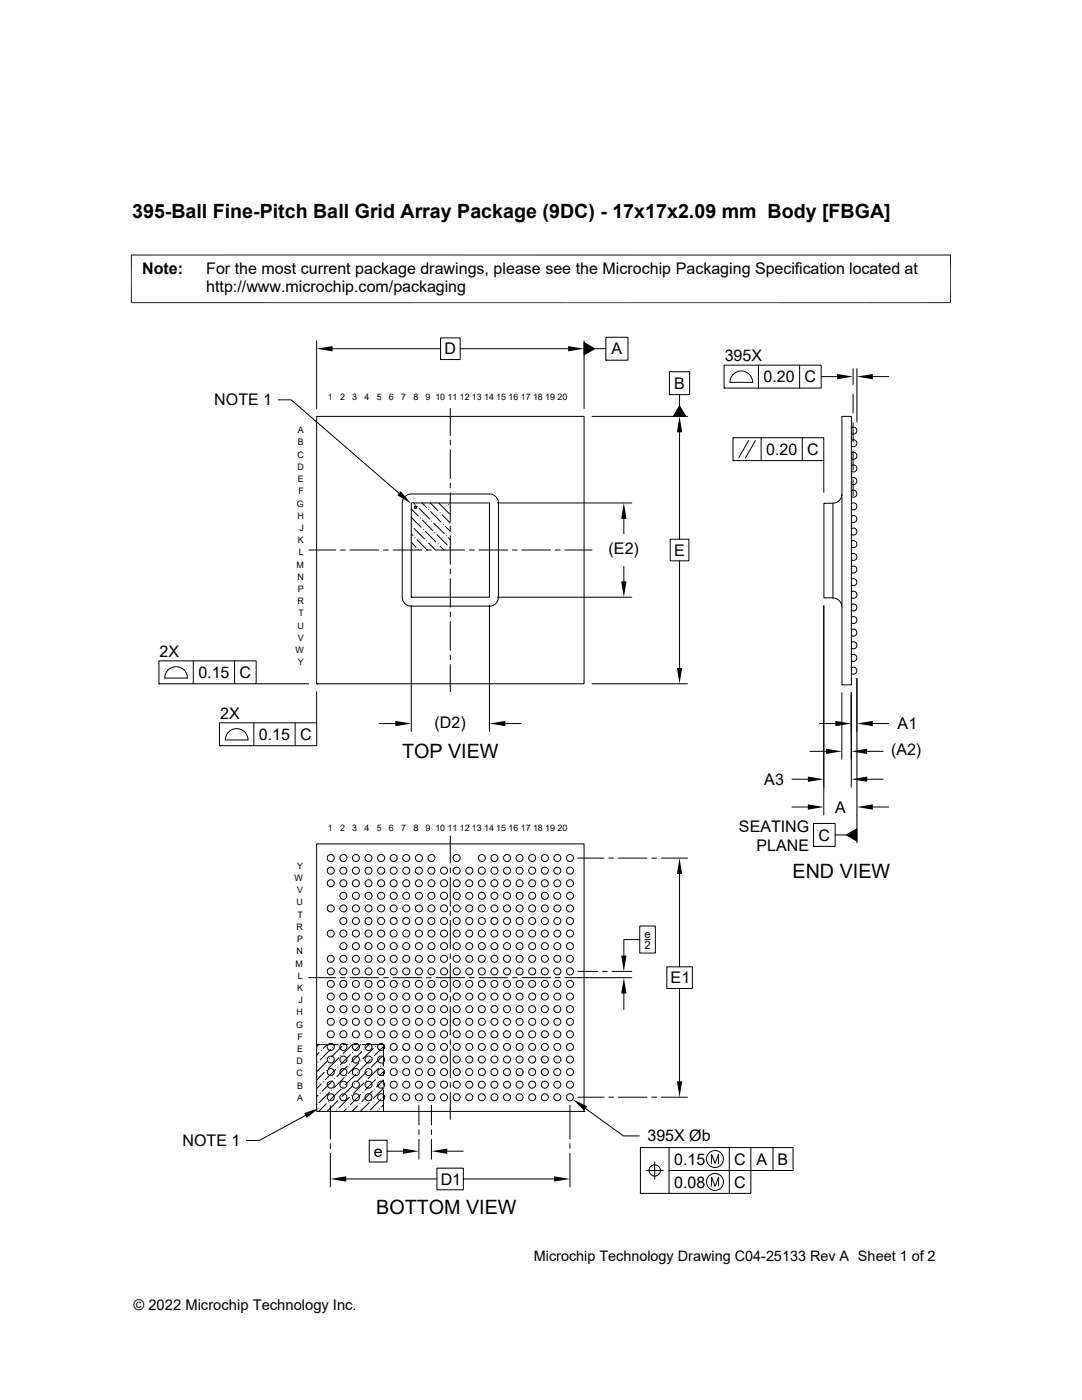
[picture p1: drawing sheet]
<svg xmlns="http://www.w3.org/2000/svg" width="216mm" height="279mm" viewBox="0 0 216 279" stroke-linecap="round" stroke-linejoin="round" font-family="sans-serif">
<g fill="none" stroke="#000" stroke-width=".2">
<path d="M26.1 50.9h163.7M26.2 50.8v9.7M189.7 50.8v9.7M26.1 60.4h163.7M55.5 79.8h2.6l21.5 18.6M63.2 68v13.5M66.4 69.6h21.5M87.9 67.4h3.9v4.4h-3.9zM91.8 69.6h21.6M116.5 68v13.5M116.5 68.4l2.2 1.2-2.2 1.2zM118.7 69.6h2.2"/>
<path d="M120.9 67.3h4.4v4.6h-4.4zM120.9 71.9h.1M133.6 74.2h4v4.6h-4zM133.6 78.8h.1M135.6 78.8v2.2M144.5 72.9h19.4v4.5h-19.4zM144.5 77.4h.1M145.6 76.3h4.6a2.26 2.26 0 0 0-2.3-2.3 2.26 2.26 0 0 0-2.3 2.3M151.3 72.9v4.5M159.6 72.9v4.5M163.9 75.2h3.1M170.2 73.6v3.1"/>
<path d="M170.2 78.6v3.8M171 73.6v10.6M174.2 75.2h3.1M63.2 83.1h53.3v53.4h-53.3zM80.8 99.1l.6-.4 .5-.1h15.8a1.77 1.77 0 0 1 1.8 1.8v18.8l-.2 .7a1.75 1.75 0 0 1-1.6 1.1h-15.6a1.77 1.77 0 0 1-1.8-1.8v-18.8l.2-.9zM89.9 81.5v5.4M89.9 87.9v.9M89.9 89.8v5.7M89.9 96.4v1M89.9 98.3v5.8M118.1 83.1h19.1M135.6 81l1.2 2.1h-2.4z"/>
<path d="M135.6 86.3v21.3M146.3 87.4h18.1v4.5h-18.1zM146.3 91.9h.1M149.4 87.9l-2 3.5M150.7 87.9l-1.9 3.5M151.9 87.4v4.5M160.1 87.4v4.5M164.4 91.9v6.4M168 98.6a1.81 1.81 0 0 1-1.8 1.8M168 83.1h1.9v53.6h-1.9zM169.9 85.4a.69 .69 0 0 1 1.1 .5 .69 .69 0 0 1-1.1 .6M169.9 87.9a.69 .69 0 0 1 1.1 .6 .69 .69 0 0 1-1.1 .5"/>
<path d="M169.9 90.4a.69 .69 0 0 1 1.1 .6 .69 .69 0 0 1-1.1 .5M169.9 92.9a.69 .69 0 0 1 1.1 .6 .69 .69 0 0 1-1.1 .6M169.9 95.4a.69 .69 0 0 1 1.1 .6 .69 .69 0 0 1-1.1 .6M169.9 98a.69 .69 0 0 1 1.1 .5 .69 .69 0 0 1-1.1 .6M170.2 84.3v3.8M170.2 90v3.9M170.2 95.8v3.1M61.6 109.8h5.4M67.9 109.8h1M69.8 109.8h5.8M76.5 109.8h1M78.4 109.8h5.7"/>
<path d="M82.1 100.4h15.6v18.8h-15.6zM82.1 119.2h.1M82.1 106.6l.3 .3M82.1 108.2l.9 1M82.1 103.3l2 1.9M82.1 101.6l1.3 1.4M82.2 105h.1M82.5 100.4l.3 .3M82.6 105.5l2.1 2M82.8 107.3h.1M83.2 107.7l2.1 2.1M83.2 101.1h.1"/>
<path d="M83.4 109.6h.1M83.7 101.5l2 2.1M83.9 103.4h.1M84.2 100.4l.9 .9M84.3 103.8l2.1 2.1M84.5 105.7h.1M84.9 106.1l2.1 2.1M85.1 109.8h.9M85.1 108h.1M85.5 108.4l1.4 1.4M85.5 101.7h.1M85.9 100.4l1.5 1.5"/>
<path d="M85.9 102.1l2.1 2.1M86.1 104h.1M86.6 104.4l2 2.1M86.8 106.3h.1M87 109.8h5.7M87.2 106.7l2.1 2.1M87.4 108.6h.1M87.6 100.5l2.1 2M87.8 109l.8 .8M87.8 102.3h.1M88.2 102.7l1.7 1.7M88.4 104.6h.1"/>
<path d="M88.9 105l1 1M89 106.9h.1M89.5 100.7h.1M89.5 107.3l.4 .4M89.7 109.2h.1M89.9 105v1M89.9 106.9v5.7M89.9 113.6v.9M89.9 115.5v5.7M93.7 109.8h.9M95.6 109.8h5.7M99.3 100.4h26.8"/>
<path d="M99.3 119.2h26.8M102.2 109.8h1M104.1 109.8h5.8M110.8 109.8h1M112.7 109.8h5.4M124.5 103.5v3M124.5 113.1v2.9M133.7 107.6h3.8v4.3h-3.8zM135.6 111.9v21.4M166.2 100.4h-1.8v18.9h1.8M166.2 100.4v18.9M166.2 119.3a1.81 1.81 0 0 1 1.8 1.8"/>
<path d="M169.9 100.5a.69 .69 0 0 1 1.1 .5 .69 .69 0 0 1-1.1 .6M169.9 103a.69 .69 0 0 1 1.1 .6 .69 .69 0 0 1-1.1 .5M169.9 105.5a.69 .69 0 0 1 1.1 .6 .69 .69 0 0 1-1.1 .6M169.9 108a.69 .69 0 0 1 1.1 .6 .69 .69 0 0 1-1.1 .6M169.9 110.6a.69 .69 0 0 1 1.1 .5 .69 .69 0 0 1-1.1 .6M169.9 113.1a.69 .69 0 0 1 1.1 .6 .69 .69 0 0 1-1.1 .5M169.9 115.6a.69 .69 0 0 1 1.1 .6 .69 .69 0 0 1-1.1 .6M169.9 118.1a.69 .69 0 0 1 1.1 .6 .69 .69 0 0 1-1.1 .6M31.7 131.9h19.4v4.6h-19.4zM31.7 136.5h.1M33.7 133.6a2.27 2.27 0 0 1 2.4-.3 2.27 2.27 0 0 1 1.3 2h-4.5l.2-.9zM38.6 131.9v4.6"/>
<path d="M46.8 131.9v4.6M51.1 136.5h10.5M63.2 136.5h.1M63.2 138v6.3M82.1 120.8v25.2M89.9 122.2v.9M89.9 124.1v5.7M89.9 130.7v1M89.9 132.6v5.4M97.7 120.8v25.2M118.1 136.5h19.1M164.4 120.9v41.7"/>
<path d="M168 138.2v13.3M169.9 138.2v18.9M169.9 120.7a.69 .69 0 0 1 1.1 .5 .69 .69 0 0 1-1.1 .6M169.9 123.2a.69 .69 0 0 1 1.1 .5 .69 .69 0 0 1-1.1 .6M169.9 125.7a.69 .69 0 0 1 1.1 .6 .69 .69 0 0 1-1.1 .5M169.9 128.2a.69 .69 0 0 1 1.1 .6 .69 .69 0 0 1-1.1 .5M169.9 130.7a.69 .69 0 0 1 1.1 .6 .69 .69 0 0 1-1.1 .6M169.9 133.3a.69 .69 0 0 1 1.1 .5 .69 .69 0 0 1-1.1 .6M171 135.4v32.8M43.8 144.3h19.4v4.5h-19.4zM43.8 148.8h.1M45.7 146a2.27 2.27 0 0 1 2.5-.4 2.27 2.27 0 0 1 1.3 2.1h-4.5l.2-1z"/>
<path d="M50.7 144.3v4.5M58.9 144.3v4.5M75.7 144.4h3.2M100.8 144.4h3.2M158 155.5h3.2M161.6 149.9h3.2M163.5 144.4h3.2M173 149.9h3.2M173 155.5h3.2M174.2 144.4h3.1M63.2 168.4h53.3v53.4h-53.3zM89.9 166.8v5.5"/>
<path d="M89.9 173.2v1M89.9 175.1v5.7M115.3 171.3h5.2M121.5 171.3h.9M123.4 171.3h5.7M130 171.3h1M132 171.3h5.2M135.6 174.4v18.6M158 161.1h3.2M162.3 164.3h4.3v4.6h-4.3zM162.3 168.9h.1M166.6 166.6h2.3"/>
<path d="M168.9 166.6l2.1-1.2v2.5zM174.2 161.1h3.1M61.6 195.1h5.4M67.9 195.1h1M69.8 195.1h5.8M76.5 195.1h1M78.4 195.1h5.7M85.1 195.1h.9M87 195.1h5.7M89.9 181.8v.9M89.9 183.7v5.7M89.9 190.4v.9"/>
<path d="M89.9 192.3v5.7M89.9 198.9v1M93.7 195.1h.9M95.6 195.1h5.7M102.2 195.1h1M104.1 195.1h5.8M110.8 195.1h1M115.3 193.9h4M120.2 193.9h1M122.1 193.9h4M124.5 198.3v3.2M126.1 195.1h-13.4"/>
<path d="M127.7 187.5h-3.2v3.2M127.7 184.8h3.1v5.4h-3.1zM128.7 187.5h1.1M133.1 193h5.1v4.3h-5.1zM135.6 197.3v18.5M63.2 208.5h4.3M63.5 218.6l-.3 .3M63.5 211.9h.1M63.6 208.5l-.4 .4M63.7 210.1l-.5 .5M63.9 218.2h.1M64.1 216.3l-.9 .9"/>
<path d="M64.1 209.7h.1M64.5 215.9h.1M64.7 214l-1.5 1.6M65.1 213.6h.1M65.3 208.5l-.8 .7M65.3 211.7l-2.1 2.1M65.5 219.9h.1M65.7 218l-2 2.1M65.7 211.3h.1M66 209.4l-2.1 2.1M66.2 217.6h.1M66.4 215.7l-2.1 2.1"/>
<path d="M66.4 209h.1M66.8 215.3h.1M66.9 208.5l-.1 .1M67 213.4l-2.1 2.1M67.4 219.6l-2.1 2.1M67.4 213h.1M67.6 211.1l-2.1 2.1M67.8 219.2h.1M68 217.4l-2 2M68 210.7h.1M68.2 208.8l-2 2.1M68.4 208.5h1"/>
<path d="M68.5 216.9h.1M68.7 215.1l-2.1 2M69.1 214.7h.1M69.3 212.8l-2.1 2.1M69.7 219l-2.1 2.1M69.7 212.4h.1M69.9 210.5l-2.1 2.1M70.1 218.6h.1M70.3 208.5l-1.8 1.8M70.3 208.5h1M70.3 216.7l-2.1 2.1M70.3 210.1h.1"/>
<path d="M70.7 216.3h.1M71 214.4l-2.1 2.1M71.4 214h.1M71.6 212.2l-2.1 2M71.9 208.5l-1.2 1.2M72 218.4l-2.1 2.1M72 211.7h.1M72.2 209.9l-2.1 2M72.2 208.5h4.3v4.2M72.4 218h.1M72.6 216.1l-2.1 2.1M72.6 209.4h.1"/>
<path d="M73 215.7h.1M73.2 213.8l-2 2.1M73.6 208.5l-.6 .5M73.7 213.4h.1M73.9 211.5l-2.1 2.1M74.1 219.6h.1M74.3 217.8l-2.1 2.1M74.3 211.1h.1M74.5 209.2l-2.1 2.1M74.7 217.4h.1M74.9 215.5l-2.1 2.1M74.9 208.8h.1"/>
<path d="M75.3 215.1h.1M75.5 213.2l-2.1 2.1M75.9 219.4l-2 2.1M75.9 212.8h.1M76.2 210.9l-2.1 2.1M76.4 219h.1M76.5 213.7v1M76.5 215.6v1M76.5 217.5v4.3M76.5 213.9l-.8 .8M76.5 212.2l-.1 .2M76.5 217.2l-2 2"/>
<path d="M76.5 215.5l-1.4 1.4M76.5 208.9l-1.8 1.8M89.9 200.8v5.7M89.9 207.5v.9M89.9 209.4v5.7M89.9 216.1v.9M89.9 218v5.4M115.3 219h5.2M121.5 219h.9M123.4 219h5.7M130 219h1M132 219h5.2"/>
<path d="M61 222.6l-9.2 5h-2.7M63.2 220.5h.1M65.1 220.3l-1.5 1.5M65.9 220.6v6.7M65.9 228.3v.9M65.9 230.2v6.7M67.2 221.5h.1M69.1 221.3l-.5 .5M69.1 235.3h18.1M69.5 220.9h.1M71.4 220.7l-1.1 1.1M71.8 220.3h.1"/>
<path d="M73.7 220.1l-1.8 1.7M73.7 227.6h3.5v4.3h-3.5zM75.3 221.7l-.1 .1M75.7 221.3h.1M76.5 220.5l-.3 .4M77.2 229.7h3.2M83.6 220.6v3.9M83.6 225.5v.9M83.6 227.4v3.9M86.1 220.6v3.9M86.1 225.5v.9M86.1 227.4v3.9"/>
<path d="M87.2 233.1h5.3v4.3h-5.3zM89.3 229.7h3.1M92.5 235.3h18.1M113.7 220.6v6.7M113.7 228.2v1M113.7 230.1v6.8M116.5 221.8h.1M116.8 221.2l7.6 5.5h3.2M128.9 233.6h3.5M130.6 231.9v3.4M131.8 233.6a1.13 1.13 0 0 1-1.6 1 1.13 1.13 0 0 1-.3-1.9 1.13 1.13 0 0 1 1.8 .5l.1 .4M133.5 229v4.6h16.3v4.6h-22v-9.2h30.4v4.6h-24.7v4.6"/>
<path d="M142 232.2v-1.8l.7 1.8 .7-1.8v1.8M142 236.7v-1.8l.7 1.8 .7-1.8v1.8M145.5 229v9.2M149.8 229v4.6M154.2 229v4.6"/>
<circle cx="82.9" cy="101.2" r=".21"/>
<circle cx="66" cy="171.2" r=".7"/>
<circle cx="66" cy="173.8" r=".7"/>
<circle cx="66" cy="176.3" r=".7"/>
<circle cx="68.5" cy="173.8" r=".7"/>
<circle cx="68.5" cy="178.8" r=".7"/>
<circle cx="68.5" cy="176.3" r=".7"/>
<circle cx="68.5" cy="171.2" r=".7"/>
<circle cx="71" cy="173.8" r=".7"/>
<circle cx="71" cy="176.3" r=".7"/>
<circle cx="71" cy="178.8" r=".7"/>
<circle cx="71" cy="171.2" r=".7"/>
<circle cx="73.5" cy="173.8" r=".7"/>
<circle cx="73.5" cy="171.2" r=".7"/>
<circle cx="73.5" cy="176.3" r=".7"/>
<circle cx="73.5" cy="178.8" r=".7"/>
<circle cx="76.1" cy="176.3" r=".7"/>
<circle cx="76.1" cy="178.8" r=".7"/>
<circle cx="76.1" cy="173.8" r=".7"/>
<circle cx="76.1" cy="171.2" r=".7"/>
<circle cx="78.5" cy="171.2" r=".7"/>
<circle cx="78.5" cy="173.8" r=".7"/>
<circle cx="78.5" cy="176.3" r=".7"/>
<circle cx="78.5" cy="178.8" r=".7"/>
<circle cx="81.1" cy="171.2" r=".7"/>
<circle cx="81.1" cy="173.8" r=".7"/>
<circle cx="81.1" cy="178.8" r=".7"/>
<circle cx="81.1" cy="176.3" r=".7"/>
<circle cx="83.6" cy="171.2" r=".7"/>
<circle cx="83.6" cy="178.8" r=".7"/>
<circle cx="83.6" cy="173.8" r=".7"/>
<circle cx="83.6" cy="176.3" r=".7"/>
<circle cx="86.1" cy="178.8" r=".7"/>
<circle cx="86.1" cy="173.8" r=".7"/>
<circle cx="86.1" cy="176.3" r=".7"/>
<circle cx="86.1" cy="171.2" r=".7"/>
<circle cx="88.6" cy="176.3" r=".7"/>
<circle cx="88.6" cy="173.8" r=".7"/>
<circle cx="88.6" cy="178.8" r=".7"/>
<circle cx="91.1" cy="171.2" r=".7"/>
<circle cx="91.1" cy="178.8" r=".7"/>
<circle cx="91.1" cy="173.8" r=".7"/>
<circle cx="91.1" cy="176.3" r=".7"/>
<circle cx="93.6" cy="173.8" r=".7"/>
<circle cx="93.6" cy="178.8" r=".7"/>
<circle cx="93.6" cy="176.3" r=".7"/>
<circle cx="96.1" cy="171.2" r=".7"/>
<circle cx="96.1" cy="178.8" r=".7"/>
<circle cx="96.1" cy="173.8" r=".7"/>
<circle cx="96.1" cy="176.3" r=".7"/>
<circle cx="98.7" cy="171.2" r=".7"/>
<circle cx="98.7" cy="176.3" r=".7"/>
<circle cx="98.7" cy="178.8" r=".7"/>
<circle cx="98.7" cy="173.8" r=".7"/>
<circle cx="101.2" cy="176.3" r=".7"/>
<circle cx="101.2" cy="178.8" r=".7"/>
<circle cx="101.2" cy="173.8" r=".7"/>
<circle cx="101.2" cy="171.2" r=".7"/>
<circle cx="103.7" cy="178.8" r=".7"/>
<circle cx="103.7" cy="176.3" r=".7"/>
<circle cx="103.7" cy="171.2" r=".7"/>
<circle cx="103.7" cy="173.8" r=".7"/>
<circle cx="106.2" cy="171.2" r=".7"/>
<circle cx="106.2" cy="176.3" r=".7"/>
<circle cx="106.2" cy="173.8" r=".7"/>
<circle cx="106.2" cy="178.8" r=".7"/>
<circle cx="108.7" cy="173.8" r=".7"/>
<circle cx="108.7" cy="178.8" r=".7"/>
<circle cx="108.7" cy="176.3" r=".7"/>
<circle cx="108.7" cy="171.2" r=".7"/>
<circle cx="111.2" cy="171.2" r=".7"/>
<circle cx="111.2" cy="178.8" r=".7"/>
<circle cx="111.2" cy="173.8" r=".7"/>
<circle cx="111.2" cy="176.3" r=".7"/>
<circle cx="113.7" cy="171.2" r=".7"/>
<circle cx="113.7" cy="173.8" r=".7"/>
<circle cx="113.7" cy="176.3" r=".7"/>
<circle cx="113.7" cy="178.8" r=".7"/>
<circle cx="66" cy="191.3" r=".7"/>
<circle cx="66" cy="186.3" r=".7"/>
<circle cx="66" cy="198.9" r=".7"/>
<circle cx="66" cy="181.3" r=".7"/>
<circle cx="66" cy="196.4" r=".7"/>
<circle cx="66" cy="193.9" r=".7"/>
<circle cx="68.5" cy="186.3" r=".7"/>
<circle cx="68.5" cy="193.9" r=".7"/>
<circle cx="68.5" cy="196.4" r=".7"/>
<circle cx="68.5" cy="188.8" r=".7"/>
<circle cx="68.5" cy="191.3" r=".7"/>
<circle cx="68.5" cy="181.3" r=".7"/>
<circle cx="68.5" cy="183.8" r=".7"/>
<circle cx="68.5" cy="198.9" r=".7"/>
<circle cx="71" cy="183.8" r=".7"/>
<circle cx="71" cy="191.3" r=".7"/>
<circle cx="71" cy="186.3" r=".7"/>
<circle cx="71" cy="196.4" r=".7"/>
<circle cx="71" cy="198.9" r=".7"/>
<circle cx="71" cy="181.3" r=".7"/>
<circle cx="71" cy="188.8" r=".7"/>
<circle cx="71" cy="193.9" r=".7"/>
<circle cx="73.5" cy="183.8" r=".7"/>
<circle cx="73.5" cy="188.8" r=".7"/>
<circle cx="73.5" cy="198.9" r=".7"/>
<circle cx="73.5" cy="186.3" r=".7"/>
<circle cx="73.5" cy="191.3" r=".7"/>
<circle cx="73.5" cy="193.9" r=".7"/>
<circle cx="73.5" cy="196.4" r=".7"/>
<circle cx="73.5" cy="181.3" r=".7"/>
<circle cx="76.1" cy="188.8" r=".7"/>
<circle cx="76.1" cy="196.4" r=".7"/>
<circle cx="76.1" cy="183.8" r=".7"/>
<circle cx="76.1" cy="191.3" r=".7"/>
<circle cx="76.1" cy="198.9" r=".7"/>
<circle cx="76.1" cy="186.3" r=".7"/>
<circle cx="76.1" cy="181.3" r=".7"/>
<circle cx="76.1" cy="193.9" r=".7"/>
<circle cx="78.5" cy="196.4" r=".7"/>
<circle cx="78.5" cy="193.9" r=".7"/>
<circle cx="78.5" cy="183.8" r=".7"/>
<circle cx="78.5" cy="188.8" r=".7"/>
<circle cx="78.5" cy="198.9" r=".7"/>
<circle cx="78.5" cy="186.3" r=".7"/>
<circle cx="78.5" cy="191.3" r=".7"/>
<circle cx="78.5" cy="181.3" r=".7"/>
<circle cx="81.1" cy="186.3" r=".7"/>
<circle cx="81.1" cy="181.3" r=".7"/>
<circle cx="81.1" cy="198.9" r=".7"/>
<circle cx="81.1" cy="183.8" r=".7"/>
<circle cx="81.1" cy="188.8" r=".7"/>
<circle cx="81.1" cy="193.9" r=".7"/>
<circle cx="81.1" cy="196.4" r=".7"/>
<circle cx="81.1" cy="191.3" r=".7"/>
<circle cx="83.6" cy="181.3" r=".7"/>
<circle cx="83.6" cy="183.8" r=".7"/>
<circle cx="83.6" cy="193.9" r=".7"/>
<circle cx="83.6" cy="188.8" r=".7"/>
<circle cx="83.6" cy="191.3" r=".7"/>
<circle cx="83.6" cy="198.9" r=".7"/>
<circle cx="83.6" cy="186.3" r=".7"/>
<circle cx="83.6" cy="196.4" r=".7"/>
<circle cx="86.1" cy="183.8" r=".7"/>
<circle cx="86.1" cy="186.3" r=".7"/>
<circle cx="86.1" cy="198.9" r=".7"/>
<circle cx="86.1" cy="181.3" r=".7"/>
<circle cx="86.1" cy="188.8" r=".7"/>
<circle cx="86.1" cy="191.3" r=".7"/>
<circle cx="86.1" cy="193.9" r=".7"/>
<circle cx="86.1" cy="196.4" r=".7"/>
<circle cx="88.6" cy="183.8" r=".7"/>
<circle cx="88.6" cy="186.3" r=".7"/>
<circle cx="88.6" cy="191.3" r=".7"/>
<circle cx="88.6" cy="198.9" r=".7"/>
<circle cx="88.6" cy="181.3" r=".7"/>
<circle cx="88.6" cy="188.8" r=".7"/>
<circle cx="88.6" cy="196.4" r=".7"/>
<circle cx="88.6" cy="193.9" r=".7"/>
<circle cx="91.1" cy="186.3" r=".7"/>
<circle cx="91.1" cy="183.8" r=".7"/>
<circle cx="91.1" cy="181.3" r=".7"/>
<circle cx="91.1" cy="188.8" r=".7"/>
<circle cx="91.1" cy="191.3" r=".7"/>
<circle cx="91.1" cy="196.4" r=".7"/>
<circle cx="91.1" cy="193.9" r=".7"/>
<circle cx="91.1" cy="198.9" r=".7"/>
<circle cx="93.6" cy="193.9" r=".7"/>
<circle cx="93.6" cy="191.3" r=".7"/>
<circle cx="93.6" cy="196.4" r=".7"/>
<circle cx="93.6" cy="181.3" r=".7"/>
<circle cx="93.6" cy="183.8" r=".7"/>
<circle cx="93.6" cy="186.3" r=".7"/>
<circle cx="93.6" cy="188.8" r=".7"/>
<circle cx="93.6" cy="198.9" r=".7"/>
<circle cx="96.1" cy="181.3" r=".7"/>
<circle cx="96.1" cy="186.3" r=".7"/>
<circle cx="96.1" cy="188.8" r=".7"/>
<circle cx="96.1" cy="193.9" r=".7"/>
<circle cx="96.1" cy="183.8" r=".7"/>
<circle cx="96.1" cy="196.4" r=".7"/>
<circle cx="96.1" cy="198.9" r=".7"/>
<circle cx="96.1" cy="191.3" r=".7"/>
<circle cx="98.7" cy="188.8" r=".7"/>
<circle cx="98.7" cy="183.8" r=".7"/>
<circle cx="98.7" cy="186.3" r=".7"/>
<circle cx="98.7" cy="193.9" r=".7"/>
<circle cx="98.7" cy="198.9" r=".7"/>
<circle cx="98.7" cy="191.3" r=".7"/>
<circle cx="98.7" cy="181.3" r=".7"/>
<circle cx="98.7" cy="196.4" r=".7"/>
<circle cx="101.2" cy="196.4" r=".7"/>
<circle cx="101.2" cy="183.8" r=".7"/>
<circle cx="101.2" cy="191.3" r=".7"/>
<circle cx="101.2" cy="193.9" r=".7"/>
<circle cx="101.2" cy="186.3" r=".7"/>
<circle cx="101.2" cy="188.8" r=".7"/>
<circle cx="101.2" cy="181.3" r=".7"/>
<circle cx="101.2" cy="198.9" r=".7"/>
<circle cx="103.7" cy="191.3" r=".7"/>
<circle cx="103.7" cy="193.9" r=".7"/>
<circle cx="103.7" cy="183.8" r=".7"/>
<circle cx="103.7" cy="186.3" r=".7"/>
<circle cx="103.7" cy="188.8" r=".7"/>
<circle cx="103.7" cy="196.4" r=".7"/>
<circle cx="103.7" cy="198.9" r=".7"/>
<circle cx="103.7" cy="181.3" r=".7"/>
<circle cx="106.2" cy="188.8" r=".7"/>
<circle cx="106.2" cy="198.9" r=".7"/>
<circle cx="106.2" cy="181.3" r=".7"/>
<circle cx="106.2" cy="186.3" r=".7"/>
<circle cx="106.2" cy="183.8" r=".7"/>
<circle cx="106.2" cy="193.9" r=".7"/>
<circle cx="106.2" cy="196.4" r=".7"/>
<circle cx="106.2" cy="191.3" r=".7"/>
<circle cx="108.7" cy="193.9" r=".7"/>
<circle cx="108.7" cy="183.8" r=".7"/>
<circle cx="108.7" cy="188.8" r=".7"/>
<circle cx="108.7" cy="191.3" r=".7"/>
<circle cx="108.7" cy="181.3" r=".7"/>
<circle cx="108.7" cy="196.4" r=".7"/>
<circle cx="108.7" cy="198.9" r=".7"/>
<circle cx="108.7" cy="186.3" r=".7"/>
<circle cx="111.2" cy="183.8" r=".7"/>
<circle cx="111.2" cy="198.9" r=".7"/>
<circle cx="111.2" cy="186.3" r=".7"/>
<circle cx="111.2" cy="188.8" r=".7"/>
<circle cx="111.2" cy="181.3" r=".7"/>
<circle cx="111.2" cy="191.3" r=".7"/>
<circle cx="111.2" cy="193.9" r=".7"/>
<circle cx="111.2" cy="196.4" r=".7"/>
<circle cx="113.7" cy="191.3" r=".7"/>
<circle cx="113.7" cy="193.9" r=".7"/>
<circle cx="113.7" cy="196.4" r=".7"/>
<circle cx="113.7" cy="181.3" r=".7"/>
<circle cx="113.7" cy="188.8" r=".7"/>
<circle cx="113.7" cy="183.8" r=".7"/>
<circle cx="113.7" cy="186.3" r=".7"/>
<circle cx="113.7" cy="198.9" r=".7"/>
<circle cx="66" cy="201.4" r=".7"/>
<circle cx="66" cy="214" r=".7"/>
<circle cx="66" cy="208.9" r=".7"/>
<circle cx="66" cy="216.5" r=".7"/>
<circle cx="66" cy="203.9" r=".7"/>
<circle cx="66" cy="206.4" r=".7"/>
<circle cx="66" cy="219" r=".7"/>
<circle cx="66" cy="211.5" r=".7"/>
<circle cx="68.5" cy="201.4" r=".7"/>
<circle cx="68.5" cy="219" r=".7"/>
<circle cx="68.5" cy="211.5" r=".7"/>
<circle cx="68.5" cy="214" r=".7"/>
<circle cx="68.5" cy="203.9" r=".7"/>
<circle cx="68.5" cy="206.4" r=".7"/>
<circle cx="68.5" cy="208.9" r=".7"/>
<circle cx="68.5" cy="216.5" r=".7"/>
<circle cx="71" cy="206.4" r=".7"/>
<circle cx="71" cy="208.9" r=".7"/>
<circle cx="71" cy="214" r=".7"/>
<circle cx="71" cy="216.5" r=".7"/>
<circle cx="71" cy="201.4" r=".7"/>
<circle cx="71" cy="219" r=".7"/>
<circle cx="71" cy="203.9" r=".7"/>
<circle cx="71" cy="211.5" r=".7"/>
<circle cx="73.5" cy="201.4" r=".7"/>
<circle cx="73.5" cy="219" r=".7"/>
<circle cx="73.5" cy="211.5" r=".7"/>
<circle cx="73.5" cy="203.9" r=".7"/>
<circle cx="73.5" cy="206.4" r=".7"/>
<circle cx="73.5" cy="214" r=".7"/>
<circle cx="73.5" cy="216.5" r=".7"/>
<circle cx="73.5" cy="208.9" r=".7"/>
<circle cx="76.1" cy="201.4" r=".7"/>
<circle cx="76.1" cy="206.4" r=".7"/>
<circle cx="76.1" cy="208.9" r=".7"/>
<circle cx="76.1" cy="211.5" r=".7"/>
<circle cx="76.1" cy="216.5" r=".7"/>
<circle cx="76.1" cy="203.9" r=".7"/>
<circle cx="76.1" cy="214" r=".7"/>
<circle cx="76.1" cy="219" r=".7"/>
<circle cx="78.5" cy="201.4" r=".7"/>
<circle cx="78.5" cy="203.9" r=".7"/>
<circle cx="78.5" cy="206.4" r=".7"/>
<circle cx="78.5" cy="211.5" r=".7"/>
<circle cx="78.5" cy="216.5" r=".7"/>
<circle cx="78.5" cy="214" r=".7"/>
<circle cx="78.5" cy="219" r=".7"/>
<circle cx="78.5" cy="208.9" r=".7"/>
<circle cx="81.1" cy="203.9" r=".7"/>
<circle cx="81.1" cy="219" r=".7"/>
<circle cx="81.1" cy="206.4" r=".7"/>
<circle cx="81.1" cy="208.9" r=".7"/>
<circle cx="81.1" cy="211.5" r=".7"/>
<circle cx="81.1" cy="201.4" r=".7"/>
<circle cx="81.1" cy="214" r=".7"/>
<circle cx="81.1" cy="216.5" r=".7"/>
<circle cx="83.6" cy="206.4" r=".7"/>
<circle cx="83.6" cy="211.5" r=".7"/>
<circle cx="83.6" cy="203.9" r=".7"/>
<circle cx="83.6" cy="214" r=".7"/>
<circle cx="83.6" cy="216.5" r=".7"/>
<circle cx="83.6" cy="219" r=".7"/>
<circle cx="83.6" cy="201.4" r=".7"/>
<circle cx="83.6" cy="208.9" r=".7"/>
<circle cx="86.1" cy="206.4" r=".7"/>
<circle cx="86.1" cy="211.5" r=".7"/>
<circle cx="86.1" cy="201.4" r=".7"/>
<circle cx="86.1" cy="214" r=".7"/>
<circle cx="86.1" cy="216.5" r=".7"/>
<circle cx="86.1" cy="219" r=".7"/>
<circle cx="86.1" cy="203.9" r=".7"/>
<circle cx="86.1" cy="208.9" r=".7"/>
<circle cx="88.6" cy="208.9" r=".7"/>
<circle cx="88.6" cy="211.5" r=".7"/>
<circle cx="88.6" cy="201.4" r=".7"/>
<circle cx="88.6" cy="203.9" r=".7"/>
<circle cx="88.6" cy="219" r=".7"/>
<circle cx="88.6" cy="206.4" r=".7"/>
<circle cx="88.6" cy="214" r=".7"/>
<circle cx="88.6" cy="216.5" r=".7"/>
<circle cx="91.1" cy="203.9" r=".7"/>
<circle cx="91.1" cy="211.5" r=".7"/>
<circle cx="91.1" cy="201.4" r=".7"/>
<circle cx="91.1" cy="206.4" r=".7"/>
<circle cx="91.1" cy="208.9" r=".7"/>
<circle cx="91.1" cy="214" r=".7"/>
<circle cx="91.1" cy="216.5" r=".7"/>
<circle cx="91.1" cy="219" r=".7"/>
<circle cx="93.6" cy="203.9" r=".7"/>
<circle cx="93.6" cy="206.4" r=".7"/>
<circle cx="93.6" cy="201.4" r=".7"/>
<circle cx="93.6" cy="208.9" r=".7"/>
<circle cx="93.6" cy="214" r=".7"/>
<circle cx="93.6" cy="219" r=".7"/>
<circle cx="93.6" cy="211.5" r=".7"/>
<circle cx="93.6" cy="216.5" r=".7"/>
<circle cx="96.1" cy="201.4" r=".7"/>
<circle cx="96.1" cy="208.9" r=".7"/>
<circle cx="96.1" cy="211.5" r=".7"/>
<circle cx="96.1" cy="214" r=".7"/>
<circle cx="96.1" cy="219" r=".7"/>
<circle cx="96.1" cy="216.5" r=".7"/>
<circle cx="96.1" cy="203.9" r=".7"/>
<circle cx="96.1" cy="206.4" r=".7"/>
<circle cx="98.7" cy="214" r=".7"/>
<circle cx="98.7" cy="219" r=".7"/>
<circle cx="98.7" cy="216.5" r=".7"/>
<circle cx="98.7" cy="201.4" r=".7"/>
<circle cx="98.7" cy="203.9" r=".7"/>
<circle cx="98.7" cy="206.4" r=".7"/>
<circle cx="98.7" cy="208.9" r=".7"/>
<circle cx="98.7" cy="211.5" r=".7"/>
<circle cx="101.2" cy="216.5" r=".7"/>
<circle cx="101.2" cy="201.4" r=".7"/>
<circle cx="101.2" cy="206.4" r=".7"/>
<circle cx="101.2" cy="208.9" r=".7"/>
<circle cx="101.2" cy="211.5" r=".7"/>
<circle cx="101.2" cy="203.9" r=".7"/>
<circle cx="101.2" cy="219" r=".7"/>
<circle cx="101.2" cy="214" r=".7"/>
<circle cx="103.7" cy="201.4" r=".7"/>
<circle cx="103.7" cy="211.5" r=".7"/>
<circle cx="103.7" cy="219" r=".7"/>
<circle cx="103.7" cy="203.9" r=".7"/>
<circle cx="103.7" cy="216.5" r=".7"/>
<circle cx="103.7" cy="208.9" r=".7"/>
<circle cx="103.7" cy="214" r=".7"/>
<circle cx="103.7" cy="206.4" r=".7"/>
<circle cx="106.2" cy="219" r=".7"/>
<circle cx="106.2" cy="214" r=".7"/>
<circle cx="106.2" cy="201.4" r=".7"/>
<circle cx="106.2" cy="203.9" r=".7"/>
<circle cx="106.2" cy="206.4" r=".7"/>
<circle cx="106.2" cy="208.9" r=".7"/>
<circle cx="106.2" cy="211.5" r=".7"/>
<circle cx="106.2" cy="216.5" r=".7"/>
<circle cx="108.7" cy="216.5" r=".7"/>
<circle cx="108.7" cy="206.4" r=".7"/>
<circle cx="108.7" cy="219" r=".7"/>
<circle cx="108.7" cy="203.9" r=".7"/>
<circle cx="108.7" cy="211.5" r=".7"/>
<circle cx="108.7" cy="214" r=".7"/>
<circle cx="108.7" cy="201.4" r=".7"/>
<circle cx="108.7" cy="208.9" r=".7"/>
<circle cx="111.2" cy="208.9" r=".7"/>
<circle cx="111.2" cy="216.5" r=".7"/>
<circle cx="111.2" cy="201.4" r=".7"/>
<circle cx="111.2" cy="203.9" r=".7"/>
<circle cx="111.2" cy="206.4" r=".7"/>
<circle cx="111.2" cy="211.5" r=".7"/>
<circle cx="111.2" cy="214" r=".7"/>
<circle cx="111.2" cy="219" r=".7"/>
<circle cx="113.7" cy="203.9" r=".7"/>
<circle cx="113.7" cy="208.9" r=".7"/>
<circle cx="113.7" cy="214" r=".7"/>
<circle cx="113.7" cy="219" r=".7"/>
<circle cx="113.7" cy="206.4" r=".7"/>
<circle cx="113.7" cy="216.5" r=".7"/>
<circle cx="113.7" cy="201.4" r=".7"/>
<circle cx="113.7" cy="211.5" r=".7"/>
<circle cx="142.7" cy="235.9" r="1.69"/>
<circle cx="142.7" cy="231.3" r="1.69"/>
</g>
<g fill="#000">
<path d="M63.2 69.6l3.2-.5v1zM113.4 69.1l3.1 .5-3.1 .5zM116.5 68.4l2.2 1.2-2.2 1.2zM167 74.6l3.2 .6-3.2 .5zM171 75.2l3.2-.6v1.1zM80 98l2 2.5-2.7-1.7zM135.6 83.1l.5 3.2h-1zM135.6 81l1.2 2.1h-2.4zM124.5 100.4l.5 3.1h-1zM124 116h1l-.5 3.2zM135.1 133.3h1l-.5 3.2zM78.9 143.9l3.2 .5-3.2 .5z"/>
<path d="M97.7 144.4l3.1-.5v1zM161.2 155l3.2 .5-3.2 .5zM164.8 149.4l3.2 .5-3.2 .6zM166.7 143.9l3.2 .5-3.2 .5zM169.9 149.9l3.1-.5v1.1zM169.9 155.5l3.1-.5v1zM171 144.4l3.2-.5v1zM135.6 171.3l.5 3.1h-1zM161.2 160.5l3.2 .6-3.2 .5zM168.9 166.6l2.1-1.2v2.5zM171 161.1l3.2-.6v1.1zM124.5 195.1l.5 3.2h-1z"/>
<path d="M124 190.7h1l-.5 3.2zM135.1 215.8h1l-.5 3.2zM60.7 222.1l3.1-1-2.6 2zM65.9 235.3l3.2-.5v1zM80.4 229.2l3.2 .5-3.2 .6zM86.1 229.7l3.2-.5v1.1zM110.6 234.8l3.1 .5-3.1 .5zM114.3 219.4l2.9 1.4-.7 .9z"/>
</g>
<g font-size="3.9">
<text x="26.4" y="43.5">395-Ball Fine-Pitch Ball Grid Array Package (9DC) - 17x17x2.09 mm Body [FBGA]</text>
<text x="80.2" y="151.4">TOP VIEW</text>
<text x="158.1" y="175.2">END VIEW</text>
<text x="75.1" y="242.3">BOTTOM VIEW</text>
</g>
<g font-size="3.2">
<text x="28.4" y="54.7">Note:</text>
<text x="41.1" y="58.3">http://www.microchip.com/packaging</text>
<text x="41.1" y="54.7">For the most current package drawings, please see the Microchip Packaging Specification located at</text>
<text x="88.7" y="70.7">D</text>
<text x="122" y="70.7">A</text>
<text x="134.5" y="77.6">B</text>
<text x="144.6" y="72.1">395X</text>
<text x="152.3" y="76.3">0.20</text>
<text x="160.5" y="76.3">C</text>
<text x="42.8" y="80.9">NOTE 1</text>
<text x="152.9" y="90.8">0.20</text>
<text x="161.1" y="90.8">C</text>
<text x="121.4" y="110.6">(E2)</text>
<text x="134.5" y="110.9">E</text>
<text x="31.8" y="131.1">2X</text>
<text x="39.6" y="135.3">0.15</text>
<text x="47.8" y="135.3">C</text>
<text x="43.9" y="143.5">2X</text>
<text x="51.7" y="147.7">0.15</text>
<text x="59.9" y="147.7">C</text>
<text x="86.7" y="145.2">(D2)</text>
<text x="179.1" y="145.5">A1</text>
<text x="177.8" y="150.8">(A2)</text>
<text x="152.5" y="156.6">A3</text>
<text x="147.4" y="166">SEATING</text>
<text x="163.3" y="167.8">C</text>
<text x="166.6" y="162.2">A</text>
<text x="151" y="169.8">PLANE</text>
<text x="133.8" y="196.3">E1</text>
<text x="129.2" y="227.8">395X Øb</text>
<text x="36.4" y="228.7">NOTE 1</text>
<text x="74.6" y="230.9">e</text>
<text x="134.5" y="232.5">0.15</text>
<text x="146.5" y="232.5">C</text>
<text x="151" y="232.5">A</text>
<text x="155.2" y="232.5">B</text>
<text x="87.9" y="236.4">D1</text>
<text x="134.5" y="237">0.08</text>
<text x="146.5" y="237">C</text>
</g>
<g font-size="2.9">
<text x="106.5" y="251.7">Microchip Technology Drawing C04-25133 Rev A Sheet 1 of 2</text>
<text x="26.6" y="261.3">© 2022 Microchip Technology Inc.</text>
</g>
<g font-size="2.2">
<text x="128.6" y="187.2">e</text>
<text x="128.6" y="189.4">2</text>
</g>
<g font-size="1.8">
<text x="65.4" y="79.8">1</text>
<text x="67.9" y="79.8">2</text>
<text x="70.3" y="79.8">3</text>
<text x="72.7" y="79.8">4</text>
<text x="75.2" y="79.8">5</text>
<text x="77.6" y="79.8">6</text>
<text x="80.1" y="79.8">7</text>
<text x="82.5" y="79.8">8</text>
<text x="84.9" y="79.8">9 10 11 12 13 14 15 16 17 18 19 20</text>
<text x="59.4" y="86.5">A</text>
<text x="59.4" y="88.9">B</text>
<text x="59.4" y="91.3">C</text>
<text x="59.4" y="93.8">D</text>
<text x="59.2" y="101.1">G</text>
<text x="59.4" y="96.2">E</text>
<text x="59.5" y="98.7">F</text>
<text x="59.4" y="103.5">H</text>
<text x="59.7" y="105.9">J</text>
<text x="59.1" y="113.3">M</text>
<text x="59.4" y="108.4">K</text>
<text x="59.6" y="110.8">L</text>
<text x="59.4" y="115.7">N</text>
<text x="59.4" y="118.2">P</text>
<text x="59.4" y="120.6">R</text>
<text x="59.4" y="125.4">U</text>
<text x="59.5" y="123">T</text>
<text x="58.9" y="130.3">W</text>
<text x="59.4" y="127.9">V</text>
<text x="59.4" y="132.8">Y</text>
<text x="65.4" y="165.9">1</text>
<text x="67.9" y="165.9">2</text>
<text x="70.3" y="165.9">3</text>
<text x="72.7" y="165.9">4</text>
<text x="75.2" y="165.9">5</text>
<text x="77.6" y="165.9">6</text>
<text x="80.1" y="165.9">7</text>
<text x="82.5" y="165.9">8</text>
<text x="84.9" y="165.9">9 10 11 12 13 14 15 16 17 18 19 20</text>
<text x="59.3" y="173.4">Y</text>
<text x="58.8" y="175.8">W</text>
<text x="59.3" y="178.3">V</text>
<text x="59.2" y="185.6">R</text>
<text x="59.2" y="180.7">U</text>
<text x="59.4" y="183.1">T</text>
<text x="59.2" y="190.5">N</text>
<text x="59.3" y="188">P</text>
<text x="59" y="192.9">M</text>
<text x="59.3" y="197.8">K</text>
<text x="59.5" y="195.3">L</text>
<text x="59.2" y="202.6">H</text>
<text x="59.6" y="200.2">J</text>
<text x="59.1" y="205.1">G</text>
<text x="59.3" y="210">E</text>
<text x="59.4" y="207.5">F</text>
<text x="59.2" y="214.8">C</text>
<text x="59.2" y="212.4">D</text>
<text x="59.3" y="219.7">A</text>
<text x="59.3" y="217.3">B</text>
</g>
</svg>
